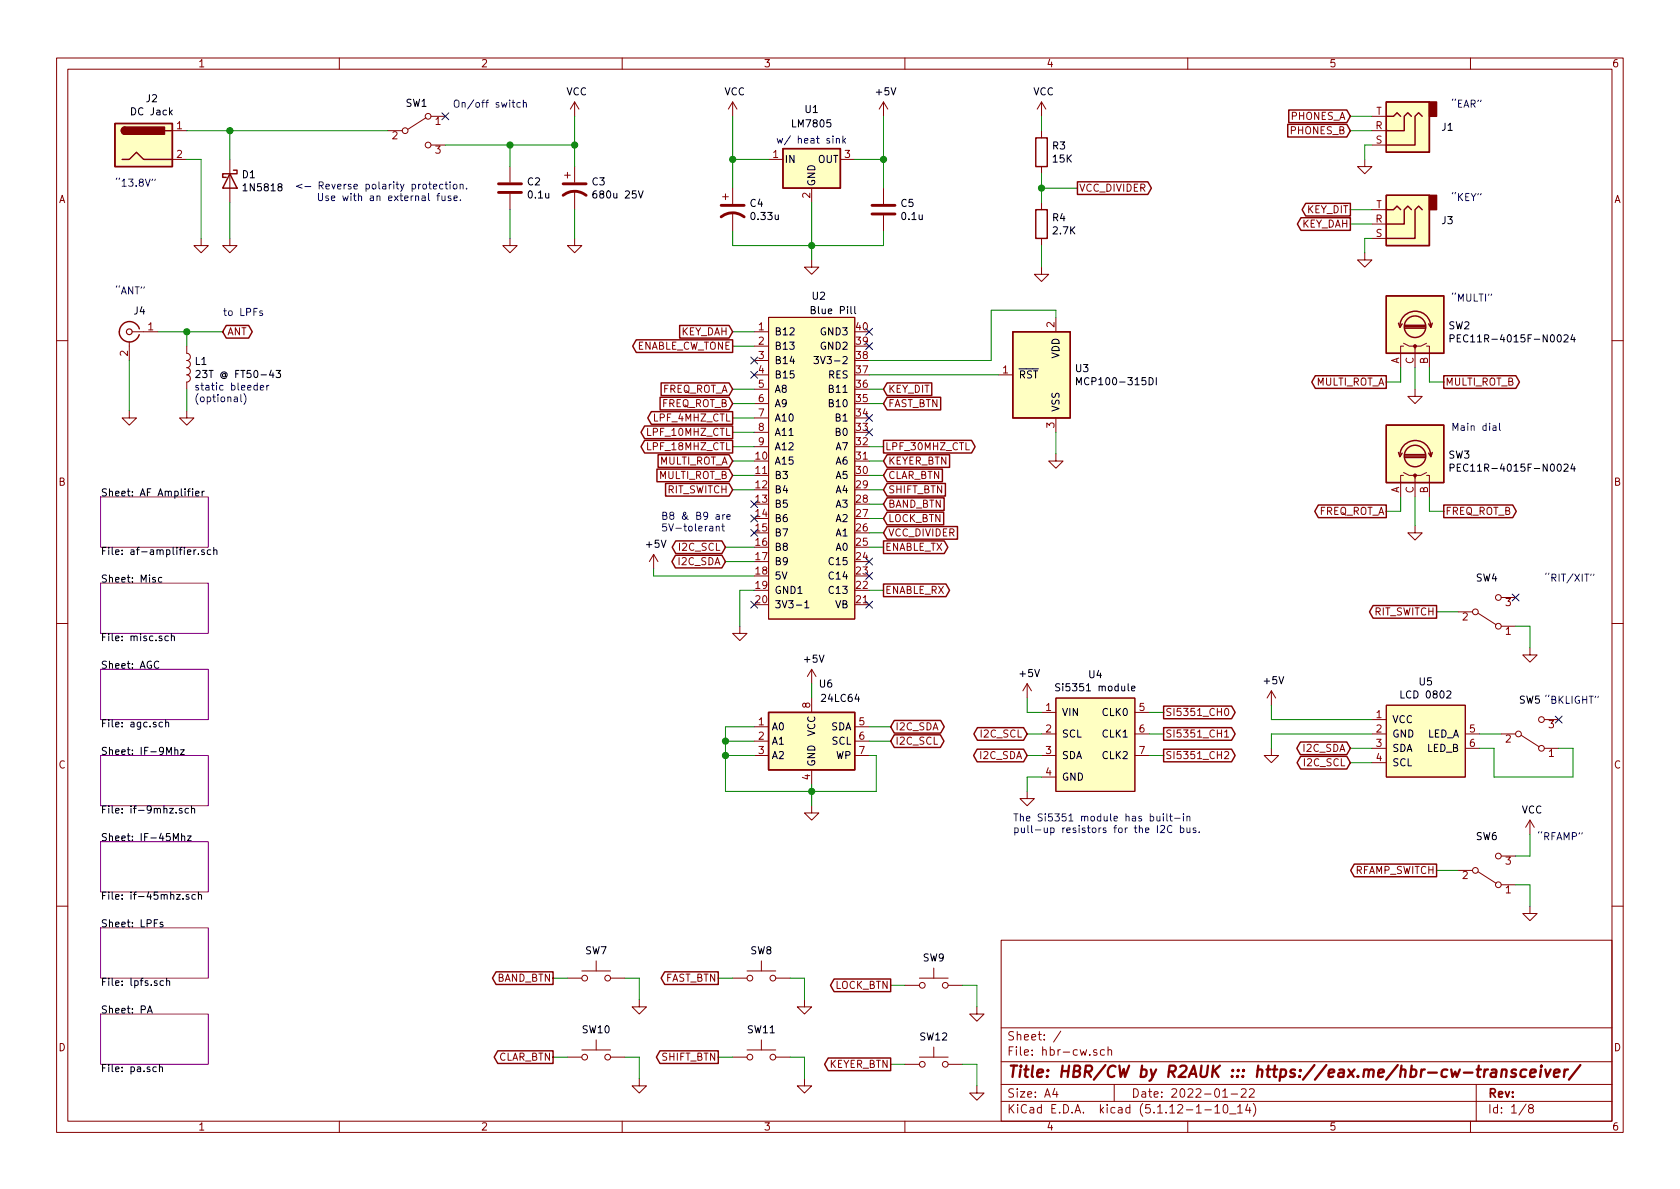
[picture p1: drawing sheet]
<svg xmlns="http://www.w3.org/2000/svg" width="297mm" height="210mm" viewBox="0 0 297 210" stroke-linecap="round" stroke-linejoin="round" font-family="sans-serif">
<g fill="none" stroke="#840000" stroke-width=".18">
<path d="M10 10.3h277v189.9h-277zM12 12.2h273v186.1h-273zM60 10.3v1.9M101.6 18v2.6M101.6 18l-.8 1.3M101.6 18l.8 1.3M110 10.3v1.9M129.5 18l-.7 1.3M129.5 18v2.6M129.5 18l.8 1.3M156.2 18v2.6M156.2 18l-.8 1.3"/>
<path d="M156.2 18l.8 1.3M160 10.3v1.9M184.1 18v2.6M184.1 18l-.7 1.3M184.1 18l.8 1.3M210 10.3v1.9M260 10.3v1.9M30.5 28.2h2.5M30.5 23.1h2.5M40.6 28.2v7.6M68.6 23.1h2.5M75.3 20.8l-3.2 2.1"/>
<path d="M76.2 20.6h2.5M76.2 25.6h2.5M90.2 29.5v2.8M90.2 34.3v2.8M99.8 31h1M100.3 30.5v1M101.6 29.5v2.8M101.6 33.8v3.3M127.8 34.8h1M128.3 34.3v1M129.5 33.3v2.8M129.5 37.6v3.3"/>
<path d="M135.9 28.2h2.5M143.5 33.3v2.5M148.6 28.2h2.5M156.2 33.3v2.8M156.2 38.1v2.8M184.1 23.1v1.3M184.1 29.5v1.2M184.1 35.8v1.3M241.3 28.2v1.3h1.3l-1.3 1.2-1.3-1.2h1.3M242.6 23.1h2.5M242.6 20.6h2.5M242.6 25.6h2.5"/>
<path d="M242.6 39.6h2.5M242.6 37.1h2.5M23.4 58.7h4.5M35.6 42.2v1.2h1.2l-1.2 1.3-1.3-1.3h1.3M40.6 42.2v1.2h1.3l-1.3 1.3-1.2-1.3h1.2M90.2 42.2v1.2h1.2l-1.2 1.3-1.3-1.3h1.3M101.6 42.2v1.2h1.3l-1.3 1.3-1.3-1.3h1.3M133.3 58.7h2.6M135.9 56.1h15.2v53.4h-15.2zM143.5 46v1.2h1.3l-1.3 1.3-1.3-1.3h1.3M184.1 47.2v1.3h1.3l-1.3 1.3-1.2-1.3h1.2M184.1 42.2v1.2"/>
<path d="M186.7 56.1v2.6M241.3 44.7v1.3h1.3l-1.3 1.2-1.3-1.2h1.3M242.6 42.2h2.5M10 60.2h2M22.9 72.6v1.3h1.2l-1.2 1.3-1.3-1.3h1.3M22.9 60.4v3.3M33 72.6v1.3h1.3l-1.3 1.3-1.3-1.3h1.3M33 61.2v1.3a.63 .63 0 0 1 .7 .6 .63 .63 0 0 1-.7 .6 .63 .63 0 0 1 .7 .7 .63 .63 0 0 1-.7 .6 .63 .63 0 0 1 .7 .7 .63 .63 0 0 1-.7 .6 .63 .63 0 0 1 .7 .6 .63 .63 0 0 1-.7 .7v1.2M133.3 66.3h2.6M133.3 61.2h2.6M133.3 63.7h2.6M133.3 68.8h2.6"/>
<path d="M133.3 71.4h2.6M133.3 73.9h2.6M133.3 76.4h2.6M133.3 79h2.6M176.5 66.3h2.6M186.7 73.9v2.5M248.2 61.2h-.6v3.8M248.2 60.7l1 .5h1v.5M250.2 68.8v1.3h1.3l-1.3 1.3-1.3-1.3h1.3M252.2 61.2h.5v3.8M252.2 60.7l-1 .5h-1v3.8M285 60.2h2"/>
<path d="M115.6 98l-.8 1.3M115.6 98v2.6M115.6 98l.7 1.3M186.7 80.3v1.2h1.3l-1.3 1.3-1.3-1.3h1.3M248.2 84.1h-.6v3.8M248.2 83.6l1 .5h1v.5M250.2 93v1.2h1.3l-1.3 1.3-1.3-1.3h1.3M252.2 84.1h.5v3.8M252.2 83.6l-1 .5h-1v3.8M10 110.3h2M130.8 110.7v1.3h1.3l-1.3 1.3-1.3-1.3h1.3M143.5 118.4v2.5"/>
<path d="M143.5 118.4l-.8 1.2M143.5 118.4l.8 1.2M257.8 108.2h2.5M261.4 108.5l3.1 2M265.4 110.7h2.6M265.4 105.7h2.6M270.5 114.5v1.3h1.3l-1.3 1.3-1.3-1.3h1.3M285 110.3h2M133.3 128.5h2.6M133.3 131.1h2.6M133.3 133.6h2.6M143.5 123.4v2.6"/>
<path d="M143.5 136.1v2.6M151.1 128.5h2.6M151.1 131.1h2.6M151.1 133.6h2.6M181.6 139.9v1.3h1.3l-1.3 1.3-1.3-1.3h1.3M181.6 120.9l-.8 1.3M181.6 120.9v2.5M181.6 120.9l.8 1.3M184.1 133.6h2.6M184.1 126h2.6M184.1 129.8h2.6M184.1 137.4h2.6"/>
<path d="M186.7 123.4h14v16.5h-14zM200.7 133.6h2.5M200.7 126h2.5M200.7 129.8h2.5M216.5 133l.5-.1 .2 .1v.2v.2l-.7 .8h.7M216.5 129.4l.4-.3v1.2M216.5 130.3h.7M216.6 125.4l.2-.1a.67 .67 0 0 1 .5 .6 .67 .67 0 0 1-.5 .6l-.3-.4zM224.8 132.3v1.3h1.3l-1.3 1.3-1.3-1.3h1.3M224.8 122.2l-.8 1.2M224.8 122.2v2.5M224.8 122.2l.8 1.2"/>
<path d="M242.6 129.8h2.5M242.6 132.3h2.5M242.6 127.2h2.5M242.6 134.9h2.5M245.1 124.7h14v12.7h-14zM259.1 129.8h2.5M259.1 132.3h2.5M265.4 129.8h2.6M269 130l3.2 2.1M273 132.3h2.6M273 127.2h2.6M143.5 142.5v1.3h1.3l-1.3 1.2-1.3-1.2h1.3"/>
<path d="M257.8 153.9h2.5M261.4 154.2l3.1 2M265.4 156.5h2.6M265.4 151.4h2.6M270.5 145l-.8 1.3M270.5 145v2.6M270.5 145l.8 1.3M10 160.2h2M100.3 173h2.6M102.9 171.7h5M105.4 169.9v1.8M107.9 173h2.6"/>
<path d="M113 176.8v1.2h1.3l-1.3 1.3-1.2-1.3h1.2M129.5 173h2.6M132.1 171.7h5.1M134.6 169.9v1.8M137.2 173h2.5M142.2 176.8v1.2h1.3l-1.3 1.3-1.2-1.3h1.2M160 174.2h2.6M162.6 173h5M165.1 171.2v1.8M167.6 174.2h2.6M172.7 178v1.3h1.3l-1.3 1.3-1.3-1.3h1.3M177 166.3h108v32h-108z"/>
<path d="M270.5 160.3v1.2h1.3l-1.3 1.3-1.3-1.3h1.3M285 160.2h2M60 198.3v1.9M100.3 186.9h2.6M102.9 185.7h5M105.4 183.9v1.8M107.9 186.9h2.6M110 198.3v1.9M113 190.7v1.3h1.3l-1.3 1.3-1.2-1.3h1.2M129.5 186.9h2.6M132.1 185.7h5.1M134.6 183.9v1.8"/>
<path d="M137.2 186.9h2.5M142.2 190.7v1.3h1.3l-1.3 1.3-1.2-1.3h1.2M160 198.3v1.9M160 188.2h2.6M162.6 186.9h5M165.1 185.2v1.7M167.6 188.2h2.6M172.7 192v1.3h1.3l-1.3 1.3-1.3-1.3h1.3M177 194.8h108M177 191.8h108M177 187.8h108M177 181.8h108"/>
<path d="M186.5 192.5l-.4 1h1M186.8 193v1M187.6 182.3l-1.3 2M193.9 185.7l-.4-.1-.2 .2 .1 .2 .5 .2v.3h-.6M195.3 185.7l-.5-.1-.2 .3v.6l.2 .1 .5-.1M195.9 185.7l.2-.1 .4 .1v.9M195.9 185.1v1.5M197 191.8v3M210 198.3v1.9M213 196.3h1.2M214.8 195.8l.4-.5v1.5M214.8 196.8h.9"/>
<path d="M216.2 194h.8M216.4 195.5l.3-.2a.94 .94 0 0 1 0 1.5l-.4-.3v-.6zM217.4 197h1.1M217.7 193.5h1.1M218.8 195.8l.5-.5v1.5M218.8 196.8h.9M219.5 192.7l.2-.2h.3l.3 .2v.3v.2l-.9 .8h.9M220.6 195.2l-.4 1.1h1M220.9 192.7l.2-.2h.4l.2 .2 .1 .3-1 1h1M221 195.8v1M221.6 195.1a1.71 1.71 0 0 1 0 2.3M260 198.3v1.9"/>
<path d="M261 191.8v6.5M269.8 195.2l-1.2 2M270.6 196l-.3-.2v-.2l.3-.3h.2l.3 .3-.1 .2-.6 .2a.48 .48 0 0 0-.1 .7l.3 .1 .4-.1a.48 .48 0 0 0-.2-.7"/>
<circle cx="71.6" cy="23.1" r=".51"/>
<circle cx="75.7" cy="25.6" r=".51"/>
<circle cx="75.7" cy="20.6" r=".51"/>
<circle cx="260.9" cy="108.2" r=".51"/>
<circle cx="264.9" cy="105.7" r=".51"/>
<circle cx="264.9" cy="110.7" r=".51"/>
<circle cx="268.5" cy="129.8" r=".51"/>
<circle cx="272.5" cy="127.2" r=".51"/>
<circle cx="272.5" cy="132.3" r=".51"/>
<circle cx="260.9" cy="153.9" r=".51"/>
<circle cx="264.9" cy="156.5" r=".51"/>
<circle cx="264.9" cy="151.4" r=".51"/>
<circle cx="103.4" cy="173" r=".51"/>
<circle cx="107.4" cy="173" r=".51"/>
<circle cx="132.6" cy="173" r=".51"/>
<circle cx="136.7" cy="173" r=".51"/>
<circle cx="163.1" cy="174.2" r=".51"/>
<circle cx="167.1" cy="174.2" r=".51"/>
<circle cx="103.4" cy="186.9" r=".51"/>
<circle cx="107.4" cy="186.9" r=".51"/>
<circle cx="132.6" cy="186.9" r=".51"/>
<circle cx="136.7" cy="186.9" r=".51"/>
<circle cx="163.1" cy="188.2" r=".51"/>
<circle cx="167.1" cy="188.2" r=".51"/>
</g>
<g fill="none" stroke="#840000" stroke-width=".41">
<path d="M263.1 189.1a.5 .5 0 0 0-.6 .4M263.8 189.2h.7v1.2M264.6 189.6l-.7 .1a.4 .4 0 0 0-.4 .3 .4 .4 0 0 0 .3 .4l.7-.1M265.6 189.3a.5 .5 0 0 1 .8 .1l-.1 1M265.6 189.1l-.2 1.3M268 189.2a.49 .49 0 0 0-.7 .3v.2l.5 .1 .2 .3-.3 .3-.6-.1M269.9 189.2a.68 .68 0 0 0-1 .3v.8l.2 .1 .6-.1M270.6 189.8l.9-.2v-.4l-.6-.1-.3 .3v.9l.2 .1 .5-.1M272.5 189.1l-.2 1.3M272.5 188.4v.2M273.2 189.1l.3 1.3 .7-1.3M274.8 189.8l.9-.2v-.4l-.6-.1-.3 .3v.9l.2 .1 .5-.1"/>
<path d="M276.7 189.1l-.2 1.3M277.2 189.1a.55 .55 0 0 0-.6 .4M279.4 188.3l-2 2.6"/>
</g>
<path d="M17.8 87.9h19v8.9h-19zM17.8 103.1h19v8.9h-19zM17.8 118.4h19v8.8h-19zM17.8 133.6h19v8.9h-19zM17.8 148.8h19v8.9h-19zM17.8 164.1h19v8.9h-19zM17.8 179.3h19v8.9h-19z" fill="none" stroke="#840084" stroke-width=".18"/>
<g fill="none" stroke="#000" stroke-width=".18">
<path d="M105.4 33.8h-.3a.87 .87 0 0 0 0 1.2l.4-.1v-.5l-.4-.2-.3 .3M112.9 33.8l.4 1.2 .4-1.2M151.1 54.2v1.1l.2 .2M256.4 59.9l.6-.1 .1-.2-.1-.3-.1-.1h-.5v1.3M257.7 59.8h.4M258.3 59.2h-.6v1.3h.6M276.5 59.3l.5-.1 .3 .4-.8 .9h.8M278.1 59.2l-.4 .8h.8M278.3 59.6v.9M34.6 65.6l.6-.1 .2 .4-.1 .2-.7 .7h.8M48.8 65.5h.8l-.4 .5 .3 .1 .1 .4-.2 .3-.6-.2M143.9 63h.8l-.4 .5 .4 .1v.6l-.3 .1-.5-.1"/>
<path d="M190.3 68v-1.2l.5 .9 .4-.9v1.2M204.4 66.8v1.2M34.1 86.4v.2M34.1 86.9v.8M34.3 97.2v.9M34.6 87.3l.6-.1-.1-.3h-.3l-.2 .1v.6h.5M34.6 97.2l-.3 .3M35.1 97.9v.2M35.7 86.9v.8M36.1 86.9l-.4 .2M36.1 97.3l-.3-.1-.2 .2 .1 .2 .4 .1v.3h-.5M37.3 97.3l-.4-.1-.2 .3 .1 .5h.5"/>
<path d="M37.8 97.4l.2-.2 .3 .1 .1 .8M37.8 96.8v1.3M256.4 82.7h.6l.1-.2-.1-.3-.1-.1h-.5v1.2M257.7 82.7h.4M258.3 82.1h-.6v1.2h.6M276.5 82.2l.5-.1 .3 .3-.8 .9h.8M278.1 82l-.4 .9h.8M278.3 82.5v.8M28.1 117a.6 .6 0 0 0-.9 .4 .6 .6 0 0 0 .6 .8l.3-.1M28.6 102.2l-.4-.1-.2 .2 .1 .6h.5M29.8 112.5h-.4l-.2 .2 .1 .6h.5M30.3 112.6l.2-.1h.3v.8"/>
<path d="M30.3 112v1.3M142.3 106.6l.3-.4v1.3M142.3 107.5h.7M28.7 127.8l-.3-.1-.3 .2 .1 .6h.5M29.3 127.8l.2-.1 .3 .1v.7M29.3 127.3v1.2M30.9 132.7l.2-.1h.3v.8M30.9 132.2v1.2M31.9 132.6h.7l-.7 .8h.7M187.4 121l-.5-.1-.3 .3 .2 .3 .5 .2v.3l-.2 .2-.5-.1M200.1 121.7l.6-.1-.1-.2-.3-.1-.2 .2v.6h.5M30.7 148.7v-1.3l.4 .9 .4-.9v1.3"/>
<path d="M31.1 143.7v.1M32.1 147.9l.2-.1 .3 .1 .1 .8M32.1 147.4v1.3M32.2 143l-.3-.1-.2 .2v.2l.5 .1v.3h-.5M32.4 158.9v.1M33.1 147.8h.7l-.7 .9h.7M33.3 143l-.3-.1-.3 .3 .1 .5h.5M33.4 158.2h-.3l-.2 .2 .1 .1 .4 .2v.3h-.5M33.9 143.1l.2-.2 .3 .1v.8M33.9 142.5v1.3M34.5 158.2h-.3l-.3 .2 .2 .6h.4M35.1 158.3l.2-.1h.3v.8"/>
<path d="M35.1 157.8v1.2M26.1 179.1l.4-1.2 .4 1.2M26.2 178.8h.6M28.8 163.1h-.3l-.2 .1 .1 .2 .4 .1v.3h-.5M28.9 173.5l-.4-.1-.2 .3 .1 .5h.5M29.5 173.6l.1-.2 .3 .1 .1 .8M29.5 173v1.3M27.6 188.7h-.3l-.3 .2 .2 .6h.4M28.2 188.8l.2-.1h.3v.8M28.2 188.2v1.3"/>
</g>
<path d="M88.1 34h4.1M88.1 32.5h4.1M99.6 34.5a3.3 3.3 0 0 1 4 0M99.6 32.5h4M127.5 38.3a3.3 3.3 0 0 1 4.1 0M127.5 36.3h4.1M154.2 36.3h4M154.2 37.8h4" fill="none" stroke="#840000" stroke-width=".51"/>
<g fill="none" stroke="#840000" stroke-width=".25">
<path d="M227.9 19.5h10.2l.7 1.1-.7 1.1h-10.2zM245.1 18h7.6v8.9h-7.6zM20.3 21.8h10.2v7.7h-10.2zM21.6 28.2h1.3l1.2-1.3 1.3 1.3h5.1M22.1 22.5a.63 .63 0 0 0-.6 .6 .63 .63 0 0 0 .6 .6M29.2 23.1h1.3M40.6 30.7l1.3 2.6h-2.5zM41.3 30.1h.6v.6h-2.5v.7h.6M138.4 26.3h10.2v7h-10.2zM183.1 37.1h2.1v5.1h-2.1zM183.1 24.4h2.1v5.1h-2.1zM190.5 32.2h12.4l.7 1.1-.7 1.1h-12.4z"/>
<path d="M227.7 22h10.4l.7 1.1-.7 1.1h-10.4zM230 38.5h8.8v2.2h-8.8l-.6-1.1zM230.9 36h7.9v2.2h-7.9l-.7-1.1zM245.1 34.5h7.6v8.9h-7.6zM245.1 37.1h1.3l.6-.7 .6 .7M245.1 20.6h1.3l.6-.7 .6 .7M249.6 37.1l-.7-.7-.6 .7v2.5h-3.2M249.6 20.6l-.7-.7-.6 .7v2.5h-3.2M251.5 37.1l-.7-.7-.6 .7v5.1h-5.1M251.5 20.6l-.7-.7-.6 .7v5h-5.1M21.1 58.7a1.8 1.8 0 0 0 1.5 1.8 1.8 1.8 0 0 0 2-1.3M24.6 58.2a1.8 1.8 0 0 0-1.9-1.3 1.8 1.8 0 0 0-1.6 1.8"/>
<path d="M40 57.6h4l.6 1.1-.6 1.1h-4l-.6-1.1zM120.2 57.6h8.7l.6 1.1-.6 1.1h-8.7zM179.1 58.7h10.1v15.2h-10.1zM245.1 52.3h10.2v10.2h-10.2zM247.3 57.1l.2 .8 .4-.6M247.5 57.8a2.74 2.74 0 0 1 2.7-2.8 2.74 2.74 0 0 1 2.8 2.8M248.4 58h3.6M248.4 57.8h3.6M248.4 57.5h3.6M253.2 57.1l-.2 .8-.4-.6M112.5 60.1h17v2.2h-17l-.6-1.1zM114 75.3h15.5v2.3h-15.5l-.7-1.2z"/>
<path d="M114 77.9h15.5v2.2h-15.5l-.7-1.1zM115.2 72.8h14.3v2.2h-14.3l-.7-1.1zM116.7 70.3h12.2l.6 1.1-.6 1.1h-12.2zM116.9 67.7h12l.6 1.1-.6 1.1h-12zM156.2 77.9h15.6l.6 1.1-.6 1.1h-15.6zM156.8 70.3h9.5v2.2h-9.5l-.6-1.1zM156.8 67.7h7.9v2.2h-7.9l-.6-1.1zM232.6 66.4h12.5v2.3h-12.5l-.7-1.1zM245.1 75.2h10.2v10.1h-10.2zM255.3 66.4h12.7l.7 1.2-.7 1.1h-12.7zM116.2 83h12.7l.6 1.1-.6 1.1h-12.7zM116.4 80.4h12.5l.6 1.1-.6 1.1h-12.5z"/>
<path d="M117.7 85.5h11.2l.6 1.1-.6 1.1h-11.2zM119.4 98.2h8.2l.7 1.1-.7 1.1h-8.2l-.6-1.1zM119.5 95.7h8.1l.7 1.1-.7 1.1h-8.1l-.7-1.1zM156.2 95.7h10.8l.6 1.1-.6 1.1h-10.8zM156.8 88h10.1v2.3h-10.1l-.6-1.2zM156.8 90.6h10.1v2.2h-10.1l-.6-1.1zM156.8 83h9.8v2.2h-9.8l-.6-1.1zM156.8 85.5h10.4v2.2h-10.4l-.6-1.1zM156.8 80.4h11.1v2.2h-11.1l-.6-1.1zM156.8 93.1h12.5v2.2h-12.5l-.6-1.1zM233.1 89.3h12v2.2h-12l-.6-1.1zM247.3 80l.2 .8 .4-.7"/>
<path d="M247.5 80.6a2.74 2.74 0 0 1 2.7-2.7 2.74 2.74 0 0 1 2.8 2.7M248.4 80.9h3.6M248.4 80.6h3.6M248.4 80.4h3.6M253.2 80l-.2 .8-.4-.7M255.3 89.3h12.2l.6 1.1-.6 1.1h-12.2zM156.2 103.3h11.1l.6 1.1-.6 1.1h-11.1zM242.8 107.1h11.2v2.2h-11.2l-.7-1.1zM135.9 126h15.2v10.1h-15.2zM158.1 129.9h8.2l.6 1.2-.6 1.1h-8.2l-.6-1.1zM158.1 127.4h8.2l.7 1.1-.7 1.1h-8.2l-.6-1.1zM172.8 132.5h8.2l.6 1.1-.6 1.1h-8.2l-.7-1.1z"/>
<path d="M172.8 128.7h8.2l.6 1.1-.6 1.1h-8.2l-.6-1.1zM205.7 132.5h12.1l.6 1.1-.6 1.1h-12.1zM205.7 128.7h12.1l.6 1.1-.6 1.1h-12.1zM205.7 124.9h12.1l.6 1.1-.6 1.1h-12.1zM229.9 131.2h8.2l.7 1.1-.7 1.1h-8.2l-.6-1.1zM230 133.8h8.1l.7 1.1-.7 1.1h-8.1l-.7-1.1zM239.4 152.8h14.6v2.2h-14.6l-.6-1.1zM87.7 171.9h10.1v2.2h-10.1l-.6-1.1zM117.5 171.9h9.5v2.2h-9.5l-.6-1.1zM147.5 173.1h10v2.3h-10l-.7-1.2zM88 185.8h9.8v2.3h-9.8l-.6-1.2zM116.7 185.8h10.3v2.3h-10.3l-.6-1.2z"/>
<path d="M146.4 187.1h11.1v2.2h-11.1l-.6-1.1z"/>
<circle cx="250.2" cy="57.8" r="1.9"/>
<circle cx="250.2" cy="80.6" r="1.9"/>
</g>
<circle cx="22.9" cy="58.7" r=".51" fill="none" stroke="#840000" stroke-width=".2"/>
<g fill="#ffffc2" stroke="#ffffc2" stroke-width=".18">
<path d="M179.1 58.7h10.1v15.2h-10.1z"/>
<path d="M138.4 26.3h10.2v7h-10.2z"/>
<path d="M135.9 126h15.2v10.1h-15.2z"/>
<path d="M135.9 56.1h15.2v53.4h-15.2z"/>
<path d="M186.7 123.4h14v16.5h-14z"/>
<path d="M20.3 21.8h10.2v7.7h-10.2z"/>
<path d="M245.1 124.7h14v12.7h-14z"/>
<path d="M245.1 34.5h7.6v8.9h-7.6z"/>
<path d="M245.1 18h7.6v8.9h-7.6z"/>
<path d="M245.1 75.2h10.2v10.1h-10.2z"/>
<path d="M245.1 52.3h10.2v10.2h-10.2z"/>
</g>
<g fill="#840000" stroke="#840000" stroke-width=".25">
<path d="M21.6 22.7l.5-.2v1.2a.64 .64 0 0 1-.6-.3 .64 .64 0 0 1 .1-.7z"/>
<path d="M22.1 22.5h7v1.2h-7z"/>
<path d="M252.7 34.5h1.3v2.6h-1.3z"/>
<path d="M252.7 18h1.3v2.6h-1.3z"/>
</g>
<g fill="#840000" stroke="#840000" stroke-width=".18">
<circle cx="250.2" cy="84.1" r=".25"/>
<circle cx="250.2" cy="61.2" r=".25"/>
</g>
<g fill="none" stroke="#008400" stroke-width=".18">
<path d="M33 28.2h2.6v14M33 23.1h35.6M40.6 23.1v5.1M40.6 35.8v6.4M78.7 25.6h22.9M90.2 25.6v3.9M90.2 37.1v5.1M101.6 20.6v8.9M101.6 37.1v5.1M129.5 20.6v12.7M129.5 28.2h6.4M143.5 35.8v10.2"/>
<path d="M151.1 28.2h5.1M156.2 20.6v12.7M184.1 20.6v2.5M184.1 30.7v5.1M184.1 33.3h6.4M238.8 23.1h3.8M238.8 37.1h3.8M238.8 39.6h3.8M238.8 20.6h3.8M242.6 25.6h-1.3v2.6M27.9 58.7h11.5M33 58.7v2.5"/>
<path d="M129.5 40.9v2.5h26.7v-2.5M129.5 58.7h3.8M184.1 43.4v3.8M186.7 56.1v-1.2h-11.4v8.8h-21.6M242.6 42.2h-1.3v2.5M22.9 63.7v8.9M33 68.8v3.8M129.5 61.2h3.8M129.5 68.8h3.8M129.5 71.4h3.8M129.5 73.9h3.8M129.5 76.4h3.8"/>
<path d="M129.5 79h3.8M153.7 68.8h2.5M153.7 71.4h2.5M153.7 66.3h22.8M153.7 79h2.5M186.7 76.4v3.9M247.6 65v2.6h-2.5M250.2 65v3.8M252.7 65v2.6h2.6M128.3 96.8h5M128.3 99.3h5M129.5 84.1h3.8"/>
<path d="M129.5 81.5h3.8M129.5 86.6h3.8M153.7 96.8h2.5M153.7 94.2h2.5M153.7 84.1h2.5M153.7 81.5h2.5M153.7 86.6h2.5M153.7 91.7h2.5M153.7 89.1h2.5M247.6 87.9v2.5h-2.5M250.2 87.9v5.1M252.7 87.9v2.5h2.6"/>
<path d="M115.6 100.6v1.2h17.7M133.3 104.4h-2.5v6.3M153.7 104.4h2.5M254 108.2h3.8M268 110.7h2.5v3.8M128.3 133.6h5M128.3 131.1h5M133.3 128.5h-5v11.4h26.6v-6.3h-1.2M143.5 120.9v2.5M143.5 138.7v3.8M153.7 131.1h3.8M153.7 128.5h3.8"/>
<path d="M181.6 123.4v2.6h2.5M181.6 129.8h2.5M181.6 133.6h2.5M184.1 137.4h-2.5v2.5M203.2 126h2.5M203.2 129.8h2.5M203.2 133.6h2.5M224.8 124.7v2.5h17.8M238.8 132.3h3.8M238.8 134.9h3.8M242.6 129.8h-17.8v2.5M261.6 132.3h2.6v5.1h13.9v-5.1h-2.5"/>
<path d="M261.6 129.8h3.8M254 153.9h3.8M268 156.5h2.5v3.8M270.5 147.6v3.8h-2.5M97.8 173h2.5M110.5 173h2.5v3.8M127 173h2.5M139.7 173h2.5v3.8M157.5 174.2h2.5M170.2 174.2h2.5v3.8M97.8 186.9h2.5M110.5 186.9h2.5v3.8"/>
<path d="M127 186.9h2.5M139.7 186.9h2.5v3.8M157.5 188.2h2.5M170.2 188.2h2.5v3.8"/>
</g>
<g fill="none" stroke="#0000c2" stroke-width=".18">
<path d="M90.5 18.1h.5M90.7 17.7v1.1l.3 .2M92 18.2l-.4-.1-.2 .3 .1 .5h.5M92.5 18.3l.2-.2 .3 .1 .1 .8M92.5 17.7v1.3M260.1 18.4l.7-.1v-.5l-.2-.1h-.5v1.3M260.4 18.4l.4 .6M261.4 17.7l-.1 .3M261.9 17.7l-.2 .3M25.7 31.7l.4 1.2 .4-1.2M27 31.7l-.2 .2M27.5 31.7l-.2 .2"/>
<path d="M74.6 34.7h.5l.1 .8M75.2 34.9l-.4 .1-.2 .2v.2h.6M75.8 34.2v1.1l.2 .2M75.8 32.6h.5M76 32.2v1l.3 .2M76.6 33l.6-.1v-.3h-.4l-.2 .2 .1 .6h.5M77.2 34.6h.5M77.7 34.2l-.3 .2v1.1M78.1 34.6l.1 .8 .3 .1 .2-.1M78.3 32.6h-.3l-.3 .2 .1 .6h.5M78.7 32.6h.5M78.7 34.6v.9"/>
<path d="M78.9 32.2v1l.3 .2M79.6 32.2v.1M79.6 32.6v.8M79.7 34.7l-.3-.1-.2 .2 .1 .2 .4 .1v.3h-.5M80.3 32.6h.3l.2 .2v.4l-.2 .2h-.3l-.2-.2zM80.3 35l.5-.1v-.2l-.4-.1-.1 .2v.6h.5M81.4 32.7l.1-.1h.3l.1 .8M81.4 32.6v.8M81.4 35.4v.1M82.5 33.3v.1M147.3 24v.2M147.3 24.5v.8"/>
<path d="M147.9 24.6l.2-.1h.3v.8M147.9 24.5v.8M149 24v1.3M149.1 24.8l.4 .5M149.5 24.5l-.5 .5M260.1 34.2l.4 .7 .5-.7M261.4 34.2l-.1 .3M261.9 34.2l-.2 .3M23.9 50.7h.7M25 50.7l-.1 .3M25.5 50.7l-.1 .3M46.4 55h-.3l-.2 .1 .1 .2 .4 .1v.3h-.5"/>
<path d="M262.7 52v1.3M263.2 52l-.1 .2M263.7 52l-.1 .2M42.6 69.8v1.1l.1 .1M43.1 69.6a1.47 1.47 0 0 1 0 1.9M45.5 68.2l-.4-.1-.2 .3 .1 .5h.5M45.5 67.7v1.3M46 68.5l.6-.1v-.2l-.4-.1-.2 .2 .1 .6h.5M47.2 68.1v.9M47.5 68.1l-.3 .3M264 75.3h.5v.8M264.5 75.6h-.4l-.2 .2 .1 .3h.5"/>
<path d="M265.1 74.8v1.1l.2 .2M126.6 91.1h.5l.1 .7M126.6 93.2l.2-.1h.3l.1 .8M126.6 93.1v.8M127.2 91.3l-.4 .1-.2 .1v.3h.6M127.6 93.1h.5M127.8 92.6v1.1l.3 .2M127.8 91v.8M128.1 91l-.3 .2M128.5 91.4l.6-.1v-.2l-.4-.1-.2 .2 .1 .6h.5M279.8 101.5v1.3M280.2 101.5h.7"/>
<path d="M280.5 101.5v1.3M281.3 101.5l-.1 .3M281.8 101.5l-.1 .3M281 123.1h.7M281.3 123.1v1.3M282.1 123.1l-.1 .3M282.6 123.1l-.1 .3M203.4 144.4l.4-.1 .2 .3-.1 .5h-.5M204.5 144.3l.1 .8 .3 .1 .2-.1M204.6 146v1.2M205.1 144.3v.9M205.2 146.1l.5-.1 .2 .3v.2l-.8 .7h.8"/>
<path d="M205.7 143.9v.1M205.7 144.3v.9M206.3 143.9v1.1l.2 .2M206.8 144.3h.5M207 143.9v1.1l.3 .2M207.2 146.1a.6 .6 0 0 0-.8 .4 .6 .6 0 0 0 .6 .7l.2-.1M207.7 144.7h.9M208.7 146.5l.4-.1 .2 .2-.1 .6h-.5M208.7 146v1.2M209.2 143.9v.1M209.2 144.3v.9M209.9 144.5l.1-.2 .3 .1 .1 .8"/>
<path d="M209.9 146.4v.8h.3l.2-.1M209.9 144.3v.9M210.4 146.4v.8M211.4 146.5l-.3-.1-.2 .2 .1 .2 .4 .1v.3h-.5M212 147.1v.1M278 147.9l.7-.1v-.4l-.7-.2v1.3M279.3 147.2l-.1 .3M279.8 147.2l-.1 .3"/>
</g>
<g fill="#008400" stroke="#008400" stroke-width=".25">
<circle cx="143.5" cy="139.9" r=".51"/>
<circle cx="129.5" cy="28.2" r=".51"/>
<circle cx="156.2" cy="28.2" r=".51"/>
<circle cx="184.2" cy="33.3" r=".51"/>
<circle cx="128.3" cy="131.1" r=".51"/>
<circle cx="143.5" cy="43.4" r=".51"/>
<circle cx="128.3" cy="133.6" r=".51"/>
<circle cx="101.6" cy="25.6" r=".51"/>
<circle cx="33" cy="58.7" r=".51"/>
<circle cx="40.6" cy="23.1" r=".51"/>
<circle cx="90.2" cy="25.6" r=".51"/>
</g>
<g fill="none" stroke="#000084" stroke-width=".18">
<path d="M78.1 20l1.2 1.2M79.3 20l-1.2 1.2M153.1 58.1l1.2 1.2M154.3 58.1l-1.2 1.2M132.7 65.7l1.3 1.2M132.7 63.1l1.3 1.3M134 65.7l-1.3 1.2M134 63.1l-1.3 1.3M153.1 60.6l1.2 1.2M153.1 75.8l1.2 1.3M153.1 73.3l1.2 1.2M154.3 60.6l-1.2 1.2"/>
<path d="M154.3 73.3l-1.2 1.2M154.3 75.8l-1.2 1.3M132.7 93.6l1.3 1.2M132.7 91.1l1.3 1.2M132.7 88.5l1.3 1.3M134 93.6l-1.3 1.2M134 91.1l-1.3 1.2M134 88.5l-1.3 1.3M153.1 98.7l1.2 1.2M154.3 98.7l-1.2 1.2M132.7 106.3l1.3 1.2M134 106.3l-1.3 1.2"/>
<path d="M153.1 106.3l1.2 1.2M153.1 101.2l1.2 1.3M154.3 106.3l-1.2 1.2M154.3 101.2l-1.2 1.3M267.4 105l1.2 1.3M268.6 105l-1.2 1.3M275 126.6l1.2 1.3M276.2 126.6l-1.2 1.3"/>
</g>
<text font-size="2.8" fill="#840000" x="178" y="190.5">Title: HBR/CW by R2AUK ::: https://eax.me/hbr-cw-transceiver/</text>
<g font-size="2.1" fill="#840000">
<text x="178" y="184">Sheet: /</text>
<text x="178" y="186.7">File: hbr-cw.sch</text>
<text x="178" y="196.9">KiCad E.D.A. kicad (5.1.12-1-10_14)</text>
<text x="178" y="194.1">Size: A4</text>
<text x="200" y="194.1">Date: 2022-01-22</text>
<text x="263" y="194.1">Rev:</text>
<text x="263" y="196.9">Id: 1/8</text>
</g>
<g font-size="1.8" fill="#840000">
<text x="35" y="11.9">1</text>
<text x="85" y="11.9">2</text>
<text x="135" y="11.9">3</text>
<text x="185" y="11.9">4</text>
<text x="235" y="11.9">5</text>
<text x="285" y="11.9">6</text>
<text x="31.3" y="22.9">1</text>
<text x="77" y="22.1">1</text>
<text x="228.2" y="23.7">PHONES_B</text>
<text x="228.2" y="21.2">PHONES_A</text>
<text x="243.2" y="22.9">R</text>
<text x="243.3" y="20.3">T</text>
<text x="31.3" y="27.9">2</text>
<text x="69.4" y="24.6">2</text>
<text x="77" y="27.2">3</text>
<text x="136.7" y="27.9">1</text>
<text x="149.4" y="27.9">3</text>
<text x="243.3" y="25.4">S</text>
<text x="10.4" y="35.9">A</text>
<text x="143.3" y="35" transform="rotate(-90 143.3 35)">2</text>
<text x="190.8" y="33.9">VCC_DIVIDER</text>
<text x="285.4" y="35.9">A</text>
<text x="230" y="40.3">KEY_DAH</text>
<text x="231" y="37.7">KEY_DIT</text>
<text x="243.2" y="39.4">R</text>
<text x="243.3" y="41.9">S</text>
<text x="243.3" y="36.8">T</text>
<text x="26.2" y="58.4">1</text>
<text x="40.2" y="59.3">ANT</text>
<text x="120.3" y="59.3">KEY_DAH</text>
<text x="134.1" y="58.4">1</text>
<text x="151.4" y="58.4">40</text>
<text x="186.4" y="57.9" transform="rotate(-90 186.4 57.9)">2</text>
<text x="22.6" y="63" transform="rotate(-90 22.6 63)">2</text>
<text x="112.2" y="61.8">ENABLE_CW_TONE</text>
<text x="134.1" y="61">2</text>
<text x="134.1" y="63.5">3</text>
<text x="151.4" y="63.5">38</text>
<text x="151.4" y="61">39</text>
<text x="247.4" y="64.4" transform="rotate(-90 247.4 64.4)">A</text>
<text x="249.9" y="64.4" transform="rotate(-90 249.9 64.4)">C</text>
<text x="252.5" y="64.4" transform="rotate(-90 252.5 64.4)">B</text>
<text x="116.9" y="69.5">FREQ_ROT_A</text>
<text x="134.1" y="66">4</text>
<text x="134.1" y="68.6">5</text>
<text x="134.1" y="71.1">6</text>
<text x="151.4" y="71.1">35</text>
<text x="151.4" y="68.6">36</text>
<text x="151.4" y="66">37</text>
<text x="157" y="69.5">KEY_DIT</text>
<text x="177.3" y="66">1</text>
<text x="232.5" y="68.2">MULTI_ROT_A</text>
<text x="255.5" y="68.2">MULTI_ROT_B</text>
<text x="114.7" y="77.1">LPF_10MHZ_CTL</text>
<text x="115.7" y="74.5">LPF_4MHZ_CTL</text>
<text x="116.9" y="72">FREQ_ROT_B</text>
<text x="134.1" y="73.7">7</text>
<text x="134.1" y="76.2">8</text>
<text x="151.4" y="76.2">33</text>
<text x="151.4" y="73.7">34</text>
<text x="157" y="72">FAST_BTN</text>
<text x="186.4" y="75.7" transform="rotate(-90 186.4 75.7)">3</text>
<text x="114.7" y="79.6">LPF_18MHZ_CTL</text>
<text x="116.4" y="82.2">MULTI_ROT_A</text>
<text x="133.7" y="81.3">10</text>
<text x="133.7" y="83.8">11</text>
<text x="134.1" y="78.7">9</text>
<text x="151.4" y="83.8">30</text>
<text x="151.4" y="81.3">31</text>
<text x="151.4" y="78.7">32</text>
<text x="156.5" y="79.6">LPF_30MHZ_CTL</text>
<text x="157" y="82.2">KEYER_BTN</text>
<text x="10.4" y="85.9">B</text>
<text x="116.4" y="84.7">MULTI_ROT_B</text>
<text x="117.9" y="87.2">RIT_SWITCH</text>
<text x="133.7" y="86.4">12</text>
<text x="133.7" y="88.9">13</text>
<text x="151.4" y="88.9">28</text>
<text x="151.4" y="86.4">29</text>
<text x="157" y="89.8">BAND_BTN</text>
<text x="157" y="84.7">CLAR_BTN</text>
<text x="157" y="87.2">SHIFT_BTN</text>
<text x="247.4" y="87.2" transform="rotate(-90 247.4 87.2)">A</text>
<text x="249.9" y="87.2" transform="rotate(-90 249.9 87.2)">C</text>
<text x="252.5" y="87.2" transform="rotate(-90 252.5 87.2)">B</text>
<text x="285.4" y="85.9">B</text>
<text x="133.7" y="91.4">14</text>
<text x="133.7" y="94">15</text>
<text x="151.4" y="94">26</text>
<text x="151.4" y="91.4">27</text>
<text x="157" y="92.3">LOCK_BTN</text>
<text x="157" y="94.9">VCC_DIVIDER</text>
<text x="233" y="91.1">FREQ_ROT_A</text>
<text x="255.5" y="91.1">FREQ_ROT_B</text>
<text x="120" y="99.9">I2C_SDA</text>
<text x="120.2" y="97.4">I2C_SCL</text>
<text x="133.7" y="96.5">16</text>
<text x="133.7" y="99.1">17</text>
<text x="133.7" y="101.6">18</text>
<text x="151.4" y="101.6">23</text>
<text x="151.4" y="99.1">24</text>
<text x="151.4" y="96.5">25</text>
<text x="156.5" y="97.4">ENABLE_TX</text>
<text x="133.7" y="104.1">19</text>
<text x="133.7" y="106.7">20</text>
<text x="151.4" y="106.7">21</text>
<text x="151.4" y="104.1">22</text>
<text x="156.5" y="105">ENABLE_RX</text>
<text x="266.2" y="107.2">3</text>
<text x="242.9" y="108.8">RIT_SWITCH</text>
<text x="258.6" y="109.7">2</text>
<text x="266.2" y="112.3">1</text>
<text x="143.3" y="125.2" transform="rotate(-90 143.3 125.2)">8</text>
<text x="184.9" y="125.7">1</text>
<text x="201.4" y="125.7">5</text>
<text x="134.1" y="128.3">1</text>
<text x="134.1" y="130.8">2</text>
<text x="151.9" y="128.3">5</text>
<text x="151.9" y="130.8">6</text>
<text x="158.3" y="131.7">I2C_SCL</text>
<text x="158.3" y="129.2">I2C_SDA</text>
<text x="173.6" y="130.4">I2C_SCL</text>
<text x="184.9" y="129.5">2</text>
<text x="201.4" y="129.5">6</text>
<text x="206" y="130.4">SI5351_CH1</text>
<text x="206" y="126.6">SI5351_CH0</text>
<text x="243.4" y="127">1</text>
<text x="243.4" y="129.5">2</text>
<text x="259.9" y="129.5">5</text>
<text x="266.2" y="131.3">2</text>
<text x="273.8" y="128.8">3</text>
<text x="10.4" y="135.9">C</text>
<text x="134.1" y="133.3">3</text>
<text x="143.3" y="137.9" transform="rotate(-90 143.3 137.9)">4</text>
<text x="151.9" y="133.3">7</text>
<text x="173.4" y="134.2">I2C_SDA</text>
<text x="184.9" y="133.3">3</text>
<text x="184.9" y="137.2">4</text>
<text x="201.4" y="133.3">7</text>
<text x="206" y="134.2">SI5351_CH2</text>
<text x="230.5" y="133">I2C_SDA</text>
<text x="230.7" y="135.5">I2C_SCL</text>
<text x="243.4" y="132.1">3</text>
<text x="243.4" y="134.6">4</text>
<text x="259.9" y="132.1">6</text>
<text x="273.8" y="133.9">1</text>
<text x="285.4" y="135.9">C</text>
<text x="239.5" y="154.6">RFAMP_SWITCH</text>
<text x="258.6" y="155.4">2</text>
<text x="266.2" y="152.9">3</text>
<text x="266.2" y="158">1</text>
<text x="87.8" y="173.6">BAND_BTN</text>
<text x="117.5" y="173.6">FAST_BTN</text>
<text x="147.6" y="174.9">LOCK_BTN</text>
<text x="10.4" y="185.9">D</text>
<text x="285.4" y="185.9">D</text>
<text x="88" y="187.6">CLAR_BTN</text>
<text x="117" y="187.6">SHIFT_BTN</text>
<text x="146.5" y="188.8">KEYER_BTN</text>
<text x="35" y="199.9">1</text>
<text x="85" y="199.9">2</text>
<text x="135" y="199.9">3</text>
<text x="185" y="199.9">4</text>
<text x="235" y="199.9">5</text>
<text x="285" y="199.9">6</text>
</g>
<g font-size="1.8">
<text x="100.1" y="16.9">VCC</text>
<text x="128.1" y="16.9">VCC</text>
<text x="155" y="16.9">+5V</text>
<text x="182.7" y="16.9">VCC</text>
<text x="23.4" y="20.4">DC Jack</text>
<text x="25.9" y="18.1">J2</text>
<text x="71.8" y="18.9">SW1</text>
<text x="140.3" y="22.5">LM7805</text>
<text x="142.4" y="20">U1</text>
<text x="255" y="23.1">J1</text>
<text x="138.7" y="28.8">IN</text>
<text x="144.6" y="28.8">OUT</text>
<text x="186.1" y="26.4">R3</text>
<text x="186.2" y="28.7">15K</text>
<text x="42.9" y="31.5">D1</text>
<text x="43.3" y="33.8">1N5818</text>
<text x="93.3" y="32.8">C2</text>
<text x="93.5" y="35.1">0.1u</text>
<text x="104.7" y="32.8">C3</text>
<text x="105.4" y="35.1">680u 25V</text>
<text x="144.1" y="33" transform="rotate(-90 144.1 33)">GND</text>
<text x="132.7" y="36.6">C4</text>
<text x="133" y="38.9">0.33u</text>
<text x="159.3" y="36.6">C5</text>
<text x="159.5" y="38.9">0.1u</text>
<text x="186.1" y="39.1">R4</text>
<text x="186.3" y="41.4">2.7K</text>
<text x="255" y="39.6">J3</text>
<text x="143.7" y="53">U2</text>
<text x="23.7" y="55.6">J4</text>
<text x="136.9" y="59.3">B12</text>
<text x="143.8" y="55.5">Blue Pill</text>
<text x="145.2" y="59.3">GND3</text>
<text x="256.1" y="58.2">SW2</text>
<text x="34.5" y="64.5">L1</text>
<text x="136.9" y="61.8">B13</text>
<text x="136.9" y="64.4">B14</text>
<text x="145.2" y="61.8">GND2</text>
<text x="145.4" y="64.4">3V3-2</text>
<text x="187.3" y="63.4" transform="rotate(-90 187.3 63.4)">VDD</text>
<text x="190.2" y="65.8">U3</text>
<text x="258.3" y="60.5">PEC11R-4015F-N0024</text>
<text x="35.9" y="66.8">23T @ FT50-43</text>
<text x="136.9" y="66.9">B15</text>
<text x="136.9" y="69.5">A8</text>
<text x="146.5" y="66.9">RES</text>
<text x="146.9" y="69.5">B11</text>
<text x="180.1" y="66.9">RST</text>
<text x="191.3" y="68.1">MCP100-315DI</text>
<text x="136.9" y="72">A9</text>
<text x="136.9" y="74.5">A10</text>
<text x="136.9" y="77.1">A11</text>
<text x="146.9" y="72">B10</text>
<text x="147.9" y="77.1">B0</text>
<text x="147.9" y="74.5">B1</text>
<text x="187.3" y="72.9" transform="rotate(-90 187.3 72.9)">VSS</text>
<text x="136.9" y="82.2">A15</text>
<text x="136.9" y="79.6">A12</text>
<text x="147.9" y="82.2">A6</text>
<text x="147.9" y="79.6">A7</text>
<text x="256.1" y="81.1">SW3</text>
<text x="258.3" y="83.4">PEC11R-4015F-N0024</text>
<text x="17.8" y="87.8">Sheet: AF Amplifier</text>
<text x="136.9" y="84.7">B3</text>
<text x="136.9" y="87.2">B4</text>
<text x="136.9" y="89.8">B5</text>
<text x="147.9" y="89.8">A3</text>
<text x="147.9" y="87.2">A4</text>
<text x="147.9" y="84.7">A5</text>
<text x="136.9" y="92.3">B6</text>
<text x="136.9" y="94.9">B7</text>
<text x="147.9" y="94.9">A1</text>
<text x="147.9" y="92.3">A2</text>
<text x="17.8" y="98.1">File: af-amplifier.sch</text>
<text x="114.4" y="96.9">+5V</text>
<text x="136.9" y="97.4">B8</text>
<text x="136.9" y="99.9">B9</text>
<text x="146.9" y="99.9">C15</text>
<text x="147.9" y="97.4">A0</text>
<text x="17.8" y="103">Sheet: Misc</text>
<text x="136.9" y="102.5">5V</text>
<text x="136.9" y="105">GND1</text>
<text x="136.9" y="107.6">3V3-1</text>
<text x="146.9" y="105">C13</text>
<text x="146.9" y="102.5">C14</text>
<text x="147.7" y="107.6">VB</text>
<text x="261" y="102.8">SW4</text>
<text x="17.8" y="113.4">File: misc.sch</text>
<text x="17.8" y="118.3">Sheet: AGC</text>
<text x="142.3" y="117.2">+5V</text>
<text x="180.4" y="119.7">+5V</text>
<text x="192.6" y="119.9">U4</text>
<text x="144.9" y="121.6">U6</text>
<text x="145.4" y="124.1">24LC64</text>
<text x="187.5" y="122.2">Si5351 module</text>
<text x="223.6" y="121">+5V</text>
<text x="248.1" y="123.5">LCD 0802</text>
<text x="251" y="121.2">U5</text>
<text x="17.8" y="128.6">File: agc.sch</text>
<text x="136.4" y="129.2">A0</text>
<text x="136.4" y="131.7">A1</text>
<text x="144.1" y="130.2" transform="rotate(-90 144.1 130.2)">VCC</text>
<text x="146.9" y="129.2">SDA</text>
<text x="147.1" y="131.7">SCL</text>
<text x="187.7" y="126.6">VIN</text>
<text x="187.7" y="130.4">SCL</text>
<text x="195" y="126.6">CLK0</text>
<text x="195" y="130.4">CLK1</text>
<text x="246.1" y="127.9">VCC</text>
<text x="246.1" y="130.4">GND</text>
<text x="252.3" y="130.4">LED_A</text>
<text x="17.8" y="133.5">Sheet: IF-9Mhz</text>
<text x="136.4" y="134.2">A2</text>
<text x="144.1" y="135.6" transform="rotate(-90 144.1 135.6)">GND</text>
<text x="147.8" y="134.2">WP</text>
<text x="187.7" y="134.2">SDA</text>
<text x="195" y="134.2">CLK2</text>
<text x="246.1" y="133">SDA</text>
<text x="246.1" y="135.5">SCL</text>
<text x="252.3" y="133">LED_B</text>
<text x="17.8" y="143.9">File: if-9mhz.sch</text>
<text x="187.7" y="138">GND</text>
<text x="269" y="143.9">VCC</text>
<text x="17.8" y="148.7">Sheet: IF-45Mhz</text>
<text x="261" y="148.6">SW6</text>
<text x="17.8" y="159.1">File: if-45mhz.sch</text>
<text x="17.8" y="164">Sheet: LPFs</text>
<text x="103.5" y="168.8">SW7</text>
<text x="132.7" y="168.8">SW8</text>
<text x="163.2" y="170">SW9</text>
<text x="17.8" y="174.3">File: lpfs.sch</text>
<text x="17.8" y="179.2">Sheet: PA</text>
<text x="103" y="182.7">SW10</text>
<text x="132.2" y="182.7">SW11</text>
<text x="162.7" y="184">SW12</text>
<text x="17.8" y="189.6">File: pa.sch</text>
</g>
<g font-size="1.8" fill="#0000c2">
<text x="80" y="19">On/off switch</text>
<text x="256.5" y="19">EAR</text>
<text x="137.2" y="25.4">w/ heat sink</text>
<text x="20.3" y="33">13.8V</text>
<text x="52.1" y="33.5">&lt; Reverse polarity protection.</text>
<text x="54" y="35.6">Use with an external fuse.</text>
<text x="256.5" y="35.6">KEY</text>
<text x="20.3" y="52.1">ANT</text>
<text x="256.5" y="53.3">MULTI</text>
<text x="39.4" y="55.9">to LPFs</text>
<text x="34.3" y="69.1">static bleeder</text>
<text x="34.3" y="71.1">(optional)</text>
<text x="256.5" y="76.2">Main dial</text>
<text x="116.8" y="91.9">B8 &amp; B9 are</text>
<text x="116.8" y="94">5V-tolerant</text>
<text x="273" y="102.9">RIT/XIT</text>
<text x="268.6" y="124.4">SW5 BKLIGHT</text>
<text x="179.1" y="145.3">The Si5351 module has built-in</text>
<text x="179.1" y="147.3">pull-up resistors for the I2C bus.</text>
<text x="271.8" y="148.6">RFAMP</text>
</g>
</svg>
